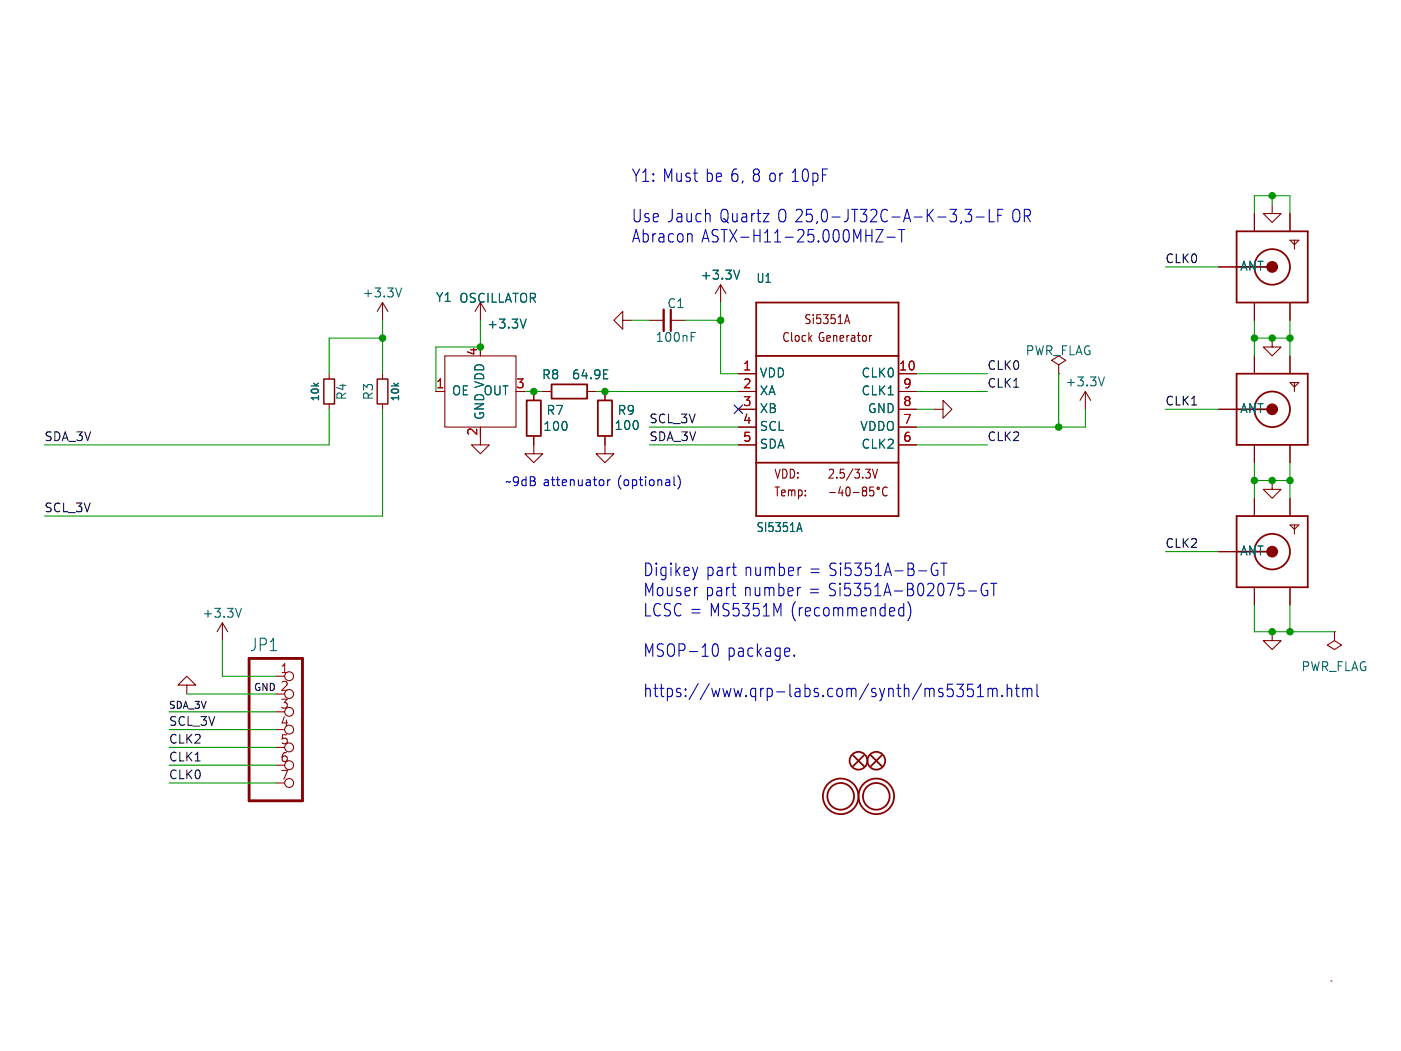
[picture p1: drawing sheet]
<svg xmlns="http://www.w3.org/2000/svg" width="200mm" height="150mm" viewBox="0 0 200 150" stroke-linecap="round" stroke-linejoin="round" font-family="sans-serif">
<g fill="none" stroke="#840000" stroke-width=".15">
<path d="M174 38.1h2.5M179.1 30.5v2.5M181.6 29.2v1.3h1.3l-1.3 1.3-1.3-1.3h1.3M184.1 34.3h1.3l-.6 .6zM184.1 30.5v2.5M184.8 34.3v1.3M47 53.3v.8M47 57.7v.7M54.6 43.2l-.8 1.2M54.6 43.2v2.5M54.6 53.3v.8M54.6 57.7v.7"/>
<path d="M54.6 43.2l.8 1.2M63.5 50.8h10.2v10.2h-10.2zM68.6 43.2l-.8 1.2M68.6 43.2v2.5M68.6 43.2l.7 1.2M76.2 55.9v1.2M77.5 55.9h1.2M83.8 55.9h1.3M86.4 55.9v1.2M88.9 45.7v-1.3l-1.3 1.3 1.3 1.3v-1.3h1.3M92.7 45.7h2M95.8 45.7h2"/>
<path d="M102.9 40.6l-.8 1.3M102.9 40.6v2.6M102.9 40.6l.7 1.3M105.4 53.3h2.5M105.4 55.9h2.5M105.4 58.4h2.5M124.1 47.9v.8M124.4 47.9h-.2l-.1 .2M128.3 55.9h2.5M128.3 58.4h2.5M133.3 58.4h1.3v-1.3l1.3 1.3-1.3 1.3v-1.3M151.1 52.1l1-.7-1-.6-1 .6 1 .7v1.2"/>
<path d="M151.1 53.3h.1M154.9 55.9l-.7 1.2M154.9 55.9v2.5M154.9 55.9l.8 1.2M174 58.4h2.5M179.1 43.2v2.5M179.1 50.8v2.5M181.6 48.3v1.2h1.3l-1.3 1.3-1.3-1.3h1.3M184.1 43.2v2.5M184.1 50.8v2.5M184.1 54.6h1.3l-.6 .6zM184.8 54.6v1.3"/>
<path d="M68.6 62.2v1.3h1.2l-1.2 1.3-1.3-1.3h1.3M76.2 62.2v2.6h1.3l-1.3 1.2-1.3-1.2h1.3M86.4 62.2v2.6h1.2l-1.2 1.2-1.3-1.2h1.3M105.4 61h2.5M105.4 63.5h2.5M118.4 70.3h.9M118.4 67v.1M118.9 67.5l-.6 .7h.7M120 69.5l-.3 .9h.7M120.2 69.9v.9M120.9 69.6l.2-.1a.88 .88 0 0 1 0 1.3h-.1a.94 .94 0 0 1-.1-1.2zM121.8 70.3h.8"/>
<path d="M123.3 70.1l-.2-.3 .2-.3 .3 .1 .1 .2-.2 .3M123.3 70.1l-.2 .2 .1 .4 .1 .1 .3-.1 .1-.2v-.3l-.2-.1M123.3 70.1h.2M124.7 69.5h-.5l-.1 .6 .2-.1 .3 .1 .2 .1-.1 .5-.2 .1h-.2l-.2-.1M125.3 67l-.4 1.2M126.7 69.6h-.1a.36 .36 0 0 0-.6 .2v.4a.49 .49 0 0 0 .4 .6l.3-.1M128.3 61h2.5M128.3 63.5h2.5M174 78.7h2.5M179.1 63.5v2.5M179.1 71.1v2.6M181.6 68.6v1.2h1.3l-1.3 1.3-1.3-1.3h1.3"/>
<path d="M184.1 63.5v2.5M184.1 71.1v2.6M184.1 74.9h1.3l-.6 .7zM184.8 74.9v1.3M26.7 97.8h1.2l-1.2-1.3-1.3 1.3h1.3v1.3M31.7 88.9l-.7 1.3M31.7 88.9v2.5M31.7 88.9l.8 1.3M39.4 96.5h1.2M39.4 99.1h1.2M179.1 83.8v2.6M181.6 90.2v1.2h1.3l-1.3 1.3-1.3-1.3h1.3"/>
<path d="M184.1 83.8v2.6M190.5 90.2v1.2l1 .7-1 .6-1-.6 1-.7M190.5 90.2h.1M39.4 101.6h1.2M39.4 104.1h1.2M39.4 106.7h1.2M39.4 109.2h1.2M39.4 111.8h1.2M190 140h.1"/>
<circle cx="125.4" cy="69.7" r=".17"/>
<circle cx="41.3" cy="99.1" r=".63"/>
<circle cx="41.3" cy="96.5" r=".63"/>
<circle cx="41.3" cy="101.6" r=".63"/>
<circle cx="41.3" cy="104.1" r=".63"/>
<circle cx="41.3" cy="111.8" r=".63"/>
<circle cx="41.3" cy="106.7" r=".63"/>
<circle cx="41.3" cy="109.2" r=".63"/>
</g>
<path d="M46.2 54.1h1.6v3.6h-1.6zM53.8 54.1h1.6v3.6h-1.6z" fill="none" stroke="#840000" stroke-width=".2"/>
<g fill="none" stroke="#840000" stroke-width=".25">
<path d="M176.5 33h10.2v10.2h-10.2zM176.5 38.1h5.1M75.2 57.1h2v5.1h-2zM78.7 54.9h5.1v2h-5.1zM85.3 57.1h2.1v5.1h-2.1zM107.9 43.2h20.4v30.5h-20.4zM107.9 50.8h20.4M176.5 53.3h10.2v10.2h-10.2zM176.5 58.4h5.1M107.9 66h20.4M176.5 73.7h10.2v10.1h-10.2zM176.5 78.7h5.1"/>
<path d="M121.8 107.8l1.5 1.5M123.3 107.8l-1.5 1.5M124.3 107.8l1.6 1.5M125.9 107.8l-1.6 1.5"/>
<circle cx="181.6" cy="38.1" r="2.54"/>
<circle cx="181.6" cy="58.4" r="2.54"/>
<circle cx="181.6" cy="78.7" r="2.54"/>
<circle cx="120" cy="113.7" r="2.54"/>
<circle cx="120" cy="113.7" r="1.9"/>
<circle cx="122.6" cy="108.6" r="1.27"/>
<circle cx="125.1" cy="113.7" r="2.54"/>
<circle cx="125.1" cy="113.7" r="1.9"/>
<circle cx="125.1" cy="108.6" r="1.27"/>
</g>
<g fill="#840000" stroke="#840000" stroke-width=".14">
<circle cx="181.6" cy="38.1" r=".77"/>
<circle cx="181.6" cy="78.7" r=".77"/>
<circle cx="181.6" cy="58.4" r=".77"/>
</g>
<path d="M94.7 44.2v3" fill="none" stroke="#840000" stroke-width=".33"/>
<path d="M95.8 44.2v3" fill="none" stroke="#840000" stroke-width=".3"/>
<path d="M35.6 94h7.6v20.3h-7.6z" fill="none" stroke="#840000" stroke-width=".41"/>
<g fill="none" stroke="#0000c2" stroke-width=".15">
<path d="M114.8 24.2a.34 .34 0 0 1 .3-.1 .34 .34 0 0 1 .2 .4 1.13 1.13 0 0 1-.3 1.4 .39 .39 0 0 1-.4-.3 1.59 1.59 0 0 1 .2-1.4zM116 24.8l.5-.1 .3 .4v.5l-.2 .2-.1 .1-.5-.1M116 24.7v1.8M117.4 25h.5M118.1 24.1h-.7v1.8M123.6 32.8v1.7M123.6 33.6h.9M124.5 32.8v1.7M126.1 32.8l-1.1 1.7h1.1M126.6 33.9h1.2M128.7 32.8v1.7M135.6 29.9h.9l-.5 .7"/>
<path d="M136.3 30.6l.2 .3v.4l-.2 .4M137.3 31.6l-.2 .3M137.8 29.9h.9l-.5 .7a.41 .41 0 0 1 .5 .3v.4l-.1 .3-.6 .1-.2-.2M139.4 31h1.1M141.2 29.9v1.8h.7M142.4 30.7h.6M143.2 29.9h-.8v1.8M144.8 30l.1-.1 .5 .1a1.26 1.26 0 0 1-.2 1.7l-.4-.1a1.43 1.43 0 0 1 0-1.6zM146.2 30.8h.6a.51 .51 0 0 0 .3-.5 .51 .51 0 0 0-.3-.4h-.6v1.8M146.6 30.8l.5 .9M93.1 68.5l.3 .2v.4l-.3 .2M93.9 68.6l.2-.1h.3l.1 .8"/>
<path d="M93.9 68.5v.8M95.1 68.5h.5v.8M95.6 68.8h-.4a.25 .25 0 0 0-.2 .3 .25 .25 0 0 0 .2 .2h.4M96.2 68v1.1l.2 .2M96.8 67.9a1.46 1.46 0 0 1 0 1.9M110.8 93.6l.1 .1 .5-.1M110.8 92.6l.1-.1 .5 .1M111.4 92.5v1.4a.41 .41 0 0 1-.5 .4M112 93.1l.7-.2v-.3l-.5-.1-.2 .2 .1 .9 .1 .1 .5-.1M113.4 93.5l.1 .1-.1 .1M113.4 93.5l-.1 .1 .1 .1M113.4 93.5v.2"/>
<path d="M125.9 86.7l-.3 .4v.5l.3 .3 .5-.1M126.2 86.7l.2 .1M126.4 86.1v1.8M127.2 86.7l-.2 .3v.7l.2 .2 .4-.1M127.5 86.7l.1 .1 .1 .4-.7 .1M127.8 81.5h1.1M128.6 86.7l-.3 .4v.5l.3 .3 .4-.1M128.9 86.7l.1 .1M129 86.1v1.8M129.6 80.4l.7 .1a.45 .45 0 0 1-.2 .7 .49 .49 0 0 1 .4 .5 .49 .49 0 0 1-.3 .5h-.6zM129.6 81.2h.5M129.9 86.6a2.32 2.32 0 0 1-.3 2"/>
<path d="M131.1 81.5h1.2M133.8 80.5a.51 .51 0 0 0-.8 .3 1 1 0 0 0 .4 1.4l.5-.2v-.6h-.3M134.1 83.3a.34 .34 0 0 1 .4 0 .34 .34 0 0 1 .2 .3 1.13 1.13 0 0 1-.3 1.4 .39 .39 0 0 1-.4-.3 1.59 1.59 0 0 1 .1-1.4zM134.3 80.4h.9M134.7 80.4v1.8M135.2 83.3h1.1l-.7 1.7M136.6 97.7h.9l-.5 .6a.41 .41 0 0 1 .5 .4v.4l-.1 .3h-.6l-.2-.1M137.5 83.3h-.7v.8l.2-.2 .5 .1 .1 .3-.1 .6-.2 .1h-.3l-.2-.1M138.3 84.4h1.1M138.9 97.7h-.7l-.1 .8 .2-.2 .5 .1 .2 .3-.1 .6-.2 .1h-.4l-.2-.1M139.5 99.4h.9M139.5 98.2l.5-.5v1.7"/>
<path d="M140.9 83.3a.51 .51 0 0 0-.8 .4 1 1 0 0 0 .5 1.3l.4-.1v-.6h-.3M141 98.2v1.2M141 98.4a.37 .37 0 0 1 .6-.1l.1 .2M141.4 83.3h.9M141.7 98.5l.2-.3 .4 .1v1.1M141.7 98.5v.9M141.9 83.3v1.7M143.1 99.3v.1M143.1 99.3l-.1 .1h.1M143.8 98.4a.37 .37 0 0 1 .6-.1v1.1M143.8 97.7v1.7M144.9 98.2h.6"/>
<path d="M145.1 97.7v1.5l.1 .2h.3M146 98.4a.37 .37 0 0 1 .6-.1l.1 .2M146 98.2v1.2M146.7 98.5l.2-.3 .3 .1 .1 1.1M146.7 98.5v.9M148 97.7v1.5l.2 .2"/>
</g>
<g fill="none" stroke="#009600" stroke-width=".15">
<path d="M166.4 38.1h7.6M179.1 30.5v-2.6h5v2.6M181.6 27.9v1.3M47 58.4v5.1h-40.7M54.6 58.4v15.3h-48.3M54.6 45.7v7.6M54.6 48.3h-7.6v5M68.6 45.7v3.8h-6.4v6.4M74.9 55.9h2.6M85.1 55.9h20.3M90.2 45.7h2.5M97.8 45.7h5.1"/>
<path d="M102.9 43.2v10.1h2.5M130.8 53.3h10.2M130.8 55.9h10.2M130.8 58.4h2.5M151.1 53.3v7.7M154.9 58.4v2.6h-24.1M166.4 58.4h7.6M179.1 48.3h5M179.1 45.7v5.1M184.1 45.7v5.1M92.7 63.5h12.7M92.7 61h12.7"/>
<path d="M130.8 63.5h10.2M166.4 78.7h7.6M179.1 66v5.1M179.1 68.6h5M184.1 66v5.1M26.7 99.1h12.7M31.7 91.4v5.1h7.7M179.1 86.4v3.8h11.4M184.1 86.4v3.8M24.1 104.1h15.3M24.1 101.6h15.3M24.1 109.2h15.3"/>
<path d="M24.1 111.8h15.3M24.1 106.7h15.3"/>
</g>
<path d="M104.8 57.8l1.2 1.2M106 57.8l-1.2 1.2" fill="none" stroke="#000084" stroke-width=".15"/>
<g fill="#009600" stroke="#009600" stroke-width=".15">
<circle cx="181.6" cy="27.9" r=".46"/>
<circle cx="181.6" cy="48.3" r=".46"/>
<circle cx="184.1" cy="48.3" r=".46"/>
<circle cx="151.1" cy="61" r=".46"/>
<circle cx="179.1" cy="48.3" r=".46"/>
<circle cx="76.2" cy="55.9" r=".46"/>
<circle cx="68.6" cy="49.5" r=".46"/>
<circle cx="54.6" cy="48.3" r=".46"/>
<circle cx="86.4" cy="55.9" r=".46"/>
<circle cx="181.6" cy="68.6" r=".46"/>
<circle cx="184.1" cy="68.6" r=".46"/>
<circle cx="179.1" cy="68.6" r=".46"/>
<circle cx="181.6" cy="90.2" r=".46"/>
<circle cx="184.1" cy="90.2" r=".46"/>
<circle cx="102.9" cy="45.7" r=".46"/>
</g>
<g font-size="2.5" fill="#0000c2">
<text x="90.2" y="26.3">Y1: Must be 6, 8 or 10pF</text>
<text x="90.2" y="32">Use Jauch Quartz O 25,0-JT32C-A-K-3,3-LF OR</text>
<text x="90.2" y="34.9">Abracon ASTX-H11-25.000MHZ-T</text>
<text x="91.8" y="82.5">Digikey part number = Si5351A-B-GT</text>
<text x="91.8" y="85.4">Mouser part number = Si5351A-B02075-GT</text>
<text x="91.8" y="88.3">LCSC = MS5351M (recommended)</text>
<text x="91.8" y="94.1">MSOP-10 package.</text>
<text x="91.8" y="99.8">https://www.qrp-labs.com/synth/ms5351m.html</text>
</g>
<text font-size="2.5" fill="#006464" x="35.8" y="93.1">JP1</text>
<g font-size="1.8" fill="#006464">
<text x="100.5" y="40">+3.3V</text>
<text x="108.1" y="40.5">U1</text>
<text x="177" y="38.7">ANT</text>
<text x="52.3" y="42.5">+3.3V</text>
<text x="62.3" y="43.2">Y1 OSCILLATOR</text>
<text x="70.1" y="47">+3.3V</text>
<text x="95.4" y="44.1">C1</text>
<text x="94" y="48.9">100nF</text>
<text x="108.5" y="54">VDD</text>
<text x="123.1" y="54">CLK0</text>
<text x="146.2" y="50.8">PWR_FLAG</text>
<text x="49.5" y="57" transform="rotate(-90 49.5 57)">R4</text>
<text x="53.3" y="57" transform="rotate(-90 53.3 57)">R3</text>
<text x="64.5" y="56.5">OE</text>
<text x="68.9" y="56.5">OUT</text>
<text x="69.2" y="59.9" transform="rotate(-90 69.2 59.9)">GND VDD</text>
<text x="77.5" y="54.2">R8</text>
<text x="78.1" y="59.3">R7</text>
<text x="82" y="54.2">64.9E</text>
<text x="88.3" y="59.3">R9</text>
<text x="108.5" y="56.5">XA</text>
<text x="108.5" y="59.1">XB</text>
<text x="123.1" y="56.5">CLK1</text>
<text x="123.8" y="59.1">GND</text>
<text x="152.6" y="55.2">+3.3V</text>
<text x="177" y="59.1">ANT</text>
<text x="77.9" y="61.6">100</text>
<text x="88.1" y="61.5">100</text>
<text x="108.5" y="61.6">SCL</text>
<text x="108.5" y="64.1">SDA</text>
<text x="122.7" y="61.6">VDDO</text>
<text x="123.1" y="64.1">CLK2</text>
<text x="108.4" y="76">SI5351A</text>
<text x="177" y="79.4">ANT</text>
<text x="29.4" y="88.3">+3.3V</text>
<text x="185.5" y="95.9">PWR_FLAG</text>
</g>
<g font-size="1.8" fill="#840000">
<text x="115.2" y="46.4">Si5351A</text>
<text x="112.3" y="48.9">Clock Generator</text>
<text x="110.5" y="68.4">VDD:</text>
<text x="110.6" y="71">Temp:</text>
<text x="119" y="68.4">2.5/3.3V</text>
</g>
<g font-size="1.8" fill="#a90000">
<text x="68.3" y="50.7" transform="rotate(-90 68.3 50.7)">4</text>
<text x="106.2" y="53.1">1</text>
<text x="128.6" y="53.1">10</text>
<text x="62.4" y="55.6">1</text>
<text x="73.8" y="55.6">3</text>
<text x="106.2" y="55.6">2</text>
<text x="106.2" y="58.2">3</text>
<text x="129" y="58.2">8</text>
<text x="129" y="55.6">9</text>
<text x="68.3" y="62.1" transform="rotate(-90 68.3 62.1)">2</text>
<text x="106.2" y="60.7">4</text>
<text x="106.2" y="63.2">5</text>
<text x="129" y="63.2">6</text>
<text x="129" y="60.7">7</text>
<text x="40.1" y="96.3">1</text>
<text x="40.1" y="98.8">2</text>
<text x="40.1" y="101.3">3</text>
<text x="40.1" y="103.9">4</text>
<text x="40.1" y="106.4">5</text>
<text x="40.1" y="109">6</text>
<text x="40.1" y="111.5">7</text>
</g>
<text font-size="1.8" fill="#0000c2" x="72.1" y="69.6">~9dB attenuator (optional)</text>
<g font-size="1.7" fill="#0f0f0f">
<text x="166.4" y="37.8">CLK0</text>
<text x="141" y="53">CLK0</text>
<text x="141" y="55.5">CLK1</text>
<text x="166.4" y="58.1">CLK1</text>
<text x="6.3" y="63.2">SDA_3V</text>
<text x="92.7" y="63.2">SDA_3V</text>
<text x="92.7" y="60.6">SCL_3V</text>
<text x="141" y="63.2">CLK2</text>
<text x="6.3" y="73.3">SCL_3V</text>
<text x="166.4" y="78.4">CLK2</text>
<text x="24.1" y="106.3">CLK2</text>
<text x="24.1" y="103.8">SCL_3V</text>
<text x="24.1" y="108.9">CLK1</text>
<text x="24.1" y="111.4">CLK0</text>
</g>
<g font-size="1.4" fill="#006464">
<text x="45.6" y="57.1" transform="rotate(-90 45.6 57.1)">10k</text>
<text x="57" y="57.1" transform="rotate(-90 57 57.1)">10k</text>
</g>
<g font-size="1.4" fill="#0f0f0f">
<text x="24.1" y="101.3">SDA_3V</text>
<text x="36.2" y="98.8">GND</text>
</g>
</svg>
